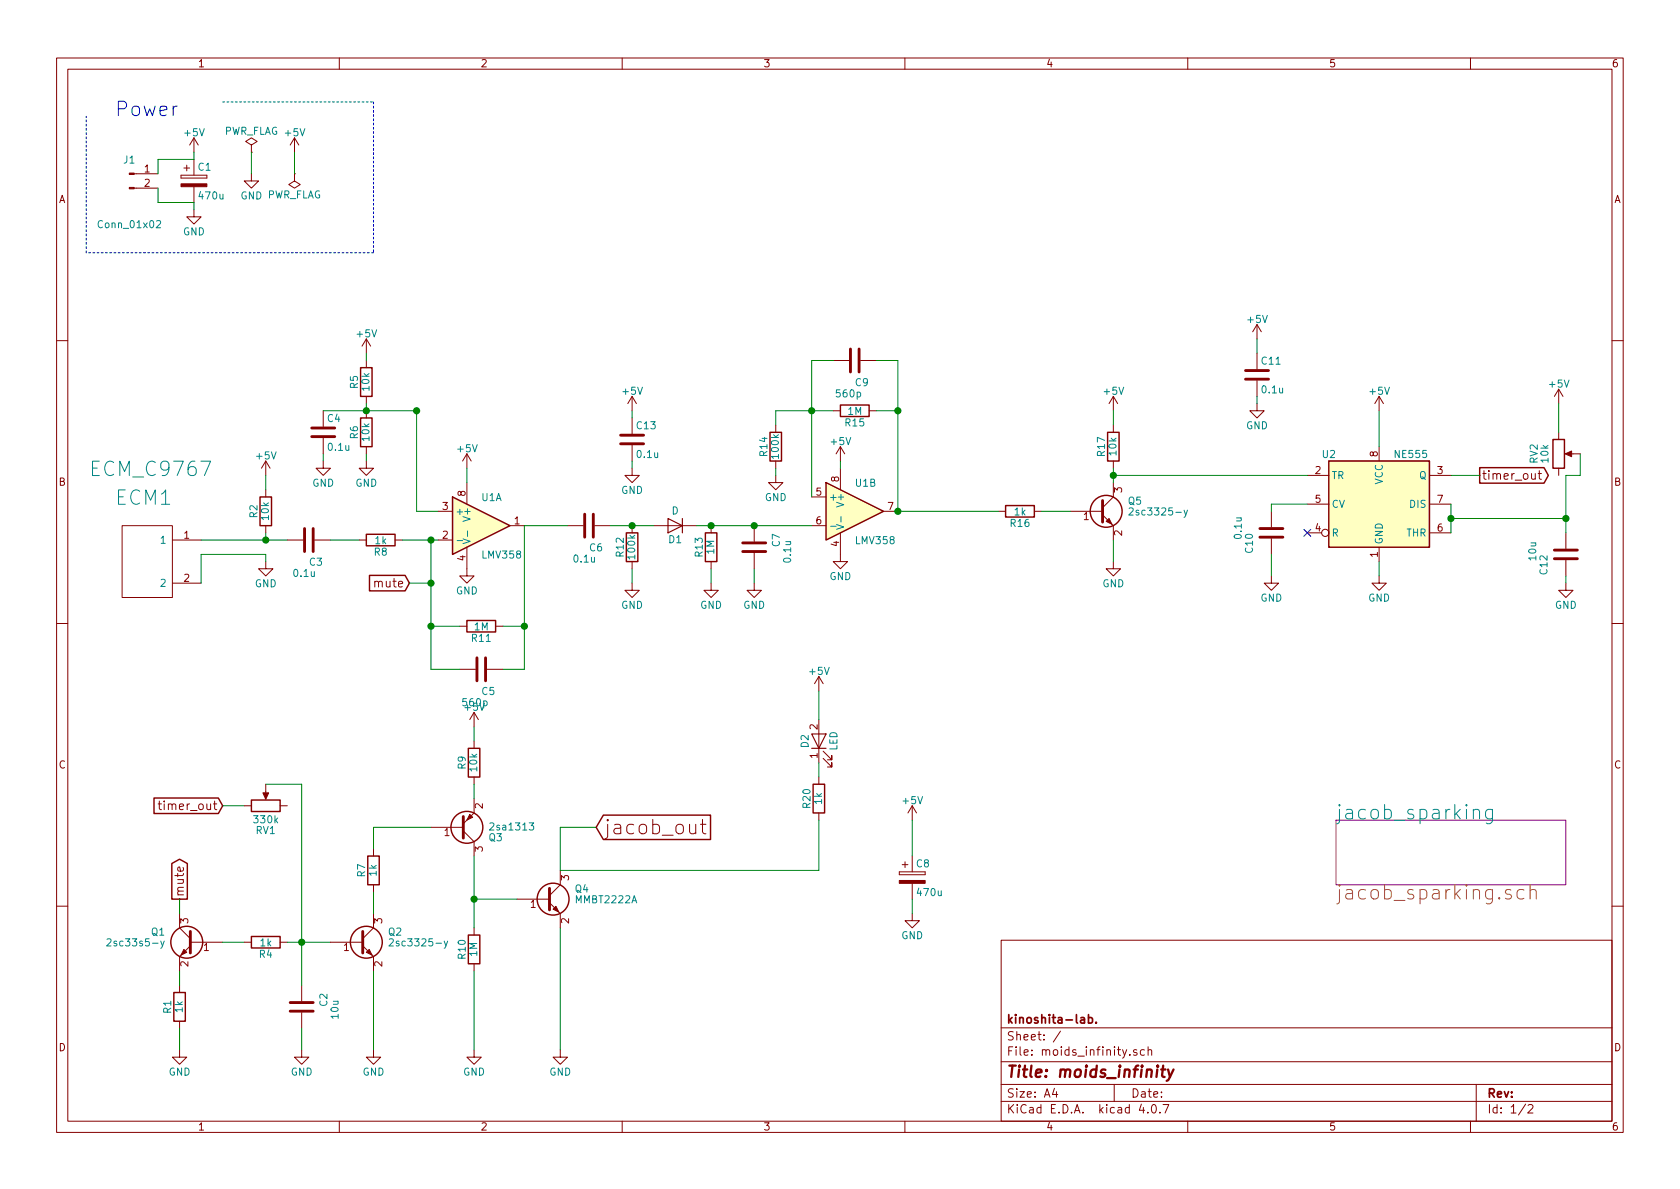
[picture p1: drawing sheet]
<svg xmlns="http://www.w3.org/2000/svg" width="297mm" height="210mm" viewBox="0 0 297 210" stroke-linecap="round" stroke-linejoin="round" font-family="sans-serif">
<g fill="none" stroke="#840000" stroke-width=".18">
<path d="M10 10.3h277v189.9h-277zM12 12.2h273v186.1h-273zM60 10.3v1.9M110 10.3v1.9M160 10.3v1.9M210 10.3v1.9M260 10.3v1.9M23.7 33.3h4.2M23.7 30.7h4.2M32 31v.5zM32 31.5h4.6zM32 31h4.6z"/>
<path d="M32.5 29.7h1M33 29.2v1M34.3 37.1v1.2h1.3l-1.3 1.3-1.3-1.3h1.3M34.3 24.4l-.8 1.2M34.3 24.4v2.5M34.3 28.2v2.8M34.3 33v2.8M34.3 24.4l.8 1.2M36.6 31v.5zM44.4 26.9h.1M44.4 25.6l1.1-.6-1.1-.6-1 .6 1 .6v1.3M44.4 30.7v1.3h1.3l-1.3 1.3-1.2-1.3h1.2"/>
<path d="M52.1 30.7h.1M52.1 30.7v1.3l1 .6-1 .7-1-.7 1-.6M52.1 24.4l-.8 1.2M52.1 24.4v2.5M52.1 24.4l.7 1.2M64.8 59.9v2.6M64.8 59.9l-.8 1.3M64.8 59.9l.7 1.3M222.2 57.4v2.5M222.2 57.4l-.7 1.3M222.2 57.4l.8 1.3M10 60.2h2"/>
<path d="M57.1 72.6v2.8M57.1 77.5v2.8M64.8 63.7v1.3M64.8 70.1v1.3M64.8 72.6v1.3M64.8 79v1.3M111.8 70.1v2.5M111.8 73.9v2.8M111.8 78.7v2.8M111.8 70.1l-.8 1.3M111.8 70.1l.7 1.3M137.2 75.2v1.2"/>
<path d="M147.3 72.6h1.3M147.3 63.7h2.8M148.6 79v2.5M148.6 79l-.8 1.3M148.6 79l.8 1.3M152.1 63.7h2.8M153.7 72.6h1.2M196.8 70.1v2.5M196.8 75.2v1.2M196.8 70.1l-.7 1.3M196.8 70.1l.8 1.3M222.2 71.4v1.2h1.3l-1.3 1.3-1.2-1.3h1.2"/>
<path d="M222.2 62.5v2.8M222.2 67.3v2.8M243.8 70.1v2.5M243.8 79v2.5M243.8 70.1l-.7 1.3M243.8 70.1l.8 1.3M275.6 68.8l-.8 1.3M275.6 68.8v2.6M275.6 76.4v1.3M275.6 68.8l.8 1.3M285 60.2h2M21.6 93h8.9v12.7h-8.9z"/>
<path d="M30.5 95.5h5.1M47 99.3v1.3h1.3l-1.3 1.2-1.3-1.2h1.3M47 81.5v2.6M47 86.6v1.3M47 93v1.2M47 81.5l-.8 1.3M47 81.5l.8 1.3M50.8 95.5h2.8M55.6 95.5h2.8M57.1 81.5v1.3h1.3l-1.3 1.3-1.2-1.3h1.2M63.5 95.5h1.3M64.8 81.5v1.3h1.2l-1.2 1.3-1.3-1.3h1.3"/>
<path d="M69.8 95.5h1.3M77.5 95.5h2.5M77.5 90.4h2.5M82.5 96.8v5h1.3l-1.3 1.3-1.2-1.3h1.2M82.5 80.3v2.5M82.5 85.3v3.8M82.5 80.3l-.7 1.2M82.5 80.3l.8 1.2M90.2 93h2.5M100.3 93h2.8M105.2 93h2.7M111.8 82.8v1.3h1.2l-1.2 1.2-1.3-1.2h1.3"/>
<path d="M111.8 93v1.2M111.8 99.3v1.3M115.6 93h7.6M125.7 93v1.2M125.7 99.3v1.3M133.3 93v2.8M133.3 97.8v2.8M137.2 84.1v1.2h1.2l-1.2 1.3-1.3-1.3h1.3M137.2 81.5v1.3M143.5 93h2.5M143.5 87.9h2.5M148.6 94.2v5.1h1.3l-1.3 1.3-1.3-1.3h1.3"/>
<path d="M148.6 82.8v3.8M156.2 90.4h2.5M176.5 90.4h1.3M182.9 90.4h1.2M189.2 90.4h5.7M194.9 91.1l1.9 1.9v2.5M196.8 99.3v1.3h1.3l-1.3 1.2-1.2-1.2h1.2M196.8 85.3v2.6l-1.9 1.9M196.8 81.5v1.3M224.8 90.4v2.8M224.8 95.2v2.8M231.1 84.1h3.8"/>
<path d="M231.1 94.2h2.6M231.1 89.1h3.8M243.8 96.8v2.5M252.7 84.1h3.8M252.7 94.2h3.8M252.7 89.1h3.8M272 83.7h.5M272.2 83.2v1.4l.3 .2M275.6 82.8v1.3M276.9 94.2v2.8M276.9 99.1v2.7M277.1 80.3h2.3"/>
<path d="M10 110.3h2M30.5 103.1h5.1M81.3 110.7h1.2M81.3 118.4h2.8M86.1 118.4h2.8M87.6 110.7h1.3M111.8 103.1v1.3h1.2l-1.2 1.3-1.3-1.3h1.3M125.7 103.1v1.3h1.3l-1.3 1.3-1.2-1.3h1.2M133.3 103.1v1.3h1.3l-1.3 1.3-1.2-1.3h1.2M144.8 119.6v2.6M144.8 119.6l-.8 1.3M144.8 119.6l.7 1.3"/>
<path d="M224.8 101.8v1.3h1.3l-1.3 1.3-1.3-1.3h1.3M243.8 101.8v1.3h1.3l-1.3 1.3-1.2-1.3h1.2M276.9 103.1v1.3h1.2l-1.2 1.3-1.3-1.3h1.3M285 110.3h2M47 138.7v2.3M83.8 126v2.5M83.8 131.1v1.2M83.8 137.4v1.3M83.8 126l-.7 1.2M83.8 126l.8 1.2M144.8 127.2v7.7M144.8 137.4v1.3"/>
<path d="M145.5 134.1l1.6 1.5v-.7v.7h-.8M145.5 132.8l1.6 1.6v-.8v.8h-.8M28 142.2h.5M37.7 142.2h.6M37.9 141.7v1.3l.4 .2M43.2 142.5h1.2M49.5 142.5h1.3M66 150.1v1.3M66 156.5v1.2M76.2 146.3h5.7M81.9 146.9l1.9 1.9v2.6M83.8 141.2v2.6l-1.9 1.9"/>
<path d="M91.4 159h5.8M97.2 159.6l1.9 1.9v2.6M99.1 153.9v2.6l-1.9 1.9M123.9 145.8h.9M124.2 144.9v2.2l.1 .2 .5 .1M144.8 143.8v1.2M159 154.2v.5zM159 154.7h4.6zM159 154.2h4.6zM159.5 152.9h1M160 152.4v1M161.3 142.5v2.5"/>
<path d="M161.3 151.4v2.8M161.3 156.2v2.8M161.3 142.5l-.8 1.3M161.3 142.5l.8 1.3M163.6 154.2v.5zM10 160.2h2M31.7 161.5v2.6l2 1.9M31.7 174.2v1.3M33.7 167.3l-2 1.9v2.5M33.7 166.6h5.7M43.2 166.6h1.2M49.5 166.6h1.3"/>
<path d="M53.3 174.2v2.8M53.3 179.1v2.8M58.4 166.6h5.7M64.1 167.3l1.9 1.9v2.5M66 161.5v2.6l-1.9 1.9M83.8 164.1v1.2M83.8 170.4v1.3M161.3 161.5v1.3h1.3l-1.3 1.3-1.3-1.3h1.3M177 166.3h108v32h-108zM285 160.2h2M31.7 185.7v1.2h1.3l-1.3 1.3-1.2-1.3h1.2M31.7 180.6v1.3"/>
<path d="M53.3 185.7v1.2h1.3l-1.3 1.3-1.2-1.3h1.2M60 198.3v1.9M66 185.7v1.2h1.3l-1.3 1.3-1.2-1.3h1.2M83.8 185.7v1.2h1.3l-1.3 1.3-1.3-1.3h1.3M99.1 185.7v1.2h1.2l-1.2 1.3-1.3-1.3h1.3M110 198.3v1.9M160 198.3v1.9M177 194.8h108M177 191.8h108M177 187.8h108M177 181.8h108M186.4 192.5l-.3 1h.9"/>
<path d="M186.8 193v1M187.5 182.3l-1.3 2M197 191.8v3M199.8 186.5v.1M201 185.7a.37 .37 0 0 0-.6 .1l.1 .2 .5 .2 .1 .1-.3 .3-.4-.1M201.8 195.2l-.4 1.1h1M202.3 185.7l-.4-.1-.3 .3 .1 .6 .2 .1 .4-.1M202.9 196.7v.1M203 185.7l.2-.1 .4 .1v.9M203 185.1v1.5M203.8 195.4l.1-.1a.81 .81 0 0 1 .6 .6 .81 .81 0 0 1-.3 .8l-.1 .1a.8 .8 0 0 1-.6-.6 .8 .8 0 0 1 .3-.8zM205.1 196.7v.1"/>
<path d="M205.6 195.3h1.1l-.7 1.5M210 198.3v1.9M260 198.3v1.9M261 191.8v6.5M269.7 195.2l-1.2 2M270.2 195.5l.2-.2h.4l.2 .5-.9 1h.9"/>
<circle cx="234.3" cy="94.2" r=".63"/>
</g>
<path d="M205.3 189.1h.8M205.7 188.4l-.2 1.8v.1l.4 .1M206.5 189.1l.4 1.3M207.5 189.1l-.9 1.8-.3 .2" fill="none" stroke="#840000" stroke-width=".41"/>
<path d="M192.5 179.4v1.5M192.5 180l.4-.1 .3 .3-.2 .6h-.5M193.8 180.8v.1" fill="none" stroke="#840000" stroke-width=".3"/>
<g fill="#ffffc2" stroke="#ffffc2" stroke-width=".18">
<path d="M80 87.9l10.2 5.1-10.2 5z"/>
<path d="M146 85.3l10.2 5.1-10.2 5.1z"/>
<path d="M234.9 81.5h17.8v15.3h-17.8z"/>
</g>
<g fill="none" stroke="#840000" stroke-width=".25">
<path d="M63.8 65h2v5.1h-2zM63.8 73.9h2v5.1h-2zM136.1 76.4h2.1v5.1h-2.1zM148.6 71.6h5.1v2.1h-5.1zM195.8 76.4h2.1v5.1h-2.1zM274.6 77.7h2v5.1h-2zM46 87.9h2v5.1h-2zM64.8 94.5h5v2h-5zM80 87.9l10.2 5.1-10.2 5zM110.7 94.2h2.1v5.1h-2.1zM124.7 94.2h2v5.1h-2zM146 85.3l10.2 5.1-10.2 5.1z"/>
<path d="M177.8 89.4h5.1v2h-5.1zM234.9 81.5h17.8v15.3h-17.8zM261.6 82.7h11.4l.8 1.4-.8 1.3h-11.4zM65.3 101.7h6.3l.8 1.4-.8 1.4h-6.3zM82.5 109.7h5.1v2.1h-5.1zM82.8 132.3h2v5.1h-2zM143.8 138.7h2v5.1h-2zM27.2 141.1h11.4l.8 1.4-.8 1.4h-11.4zM30.4 152.7l1.3-.8 1.4 .8v6.3h-2.7zM44.4 141.5h5.1v2h-5.1zM65 151.4h2.1v5.1h-2.1zM106.7 144.1h18.9v4.4h-18.9l-1.3-2.2z"/>
<path d="M30.7 175.5h2.1v5.1h-2.1zM44.4 165.6h5.1v2h-5.1zM82.8 165.3h2v5.1h-2z"/>
<circle cx="195.6" cy="90.4" r="2.82"/>
<circle cx="82.5" cy="146.3" r="2.82"/>
<circle cx="97.8" cy="159" r="2.82"/>
<circle cx="33" cy="166.6" r="2.82"/>
<circle cx="64.8" cy="166.6" r="2.82"/>
</g>
<g fill="none" stroke="#008484" stroke-width=".18">
<path d="M27.7 39.1l.5-.1 .1 .1 .1 .3-.8 .9h.8M80.8 95.6h1M81.9 95.3l1.2 .4-1.2 .4M82.7 93.9v1M146.9 93.1h.9M147.9 92.8l1.3 .4-1.3 .4M148.7 91.4v.9M199.6 89.9l.5-.1 .2 .1 .1 .3-.8 .9h.8M209.3 90.2l.4 .9M210 90.2l-.5 1.2-.2 .1M260.5 143.4a.64 .64 0 0 1 1.1 .1v1.3M263.9 143.1v2.1a.71 .71 0 0 1-1.1 .3"/>
<path d="M263.9 143.2a.85 .85 0 0 0-1.1 .2l-.1 .2v.7l.1 .3 .3 .2 .8-.1M18.9 166.1l.5-.1 .2 .1v.3l-.8 .9h.8M28.4 166.4l.3 .9M29 166.4l-.4 1.2-.2 .1M68.8 166.1l.5-.1 .2 .1v.3l-.7 .9h.7M78.5 166.4l.3 .9M79.1 166.4l-.4 1.2-.2 .1"/>
</g>
<g fill="none" stroke="#840000" stroke-width=".51">
<path d="M55.1 77.2h4.1M55.1 75.7h4.1M109.7 78.5h4.1M109.7 77h4.1M150.4 61.7v4.1M151.9 61.7v4.1M220.2 67.1h4.1M220.2 65.5h4.1M53.8 93.5v4M55.4 93.5v4M103.4 90.9v4.1M104.9 90.9v4.1"/>
<path d="M131.3 97.5h4.1M131.3 96h4.1M194.9 88.5v3.8M222.8 93.5h4M222.8 95h4M274.8 97.3h4.1M274.8 98.8h4.1M84.3 116.3v4.1M85.9 116.3v4.1M81.9 144.4v3.8M97.2 157.1v3.8M33.7 164.7v3.8"/>
<path d="M51.3 178.8h4.1M51.3 177.3h4.1M64.1 164.7v3.8"/>
</g>
<path d="M118.1 91.7l2.5 1.3-2.5 1.2zM120.6 91.7v2.5M143.5 129.8h2.5l-1.2 2.5zM143.5 132.3h2.5" fill="none" stroke="#840000" stroke-width=".2"/>
<g fill="#840000" stroke="#840000" stroke-width=".18">
<path d="M22.9 33.1h.8v.3h-.8z"/>
<path d="M22.9 30.6h.8v.3h-.8z"/>
<path d="M32 32.5h4.6v.5h-4.6z"/>
<path d="M195.6 92.2l.5-.5 .5 1z"/>
<path d="M32.5 167.9l.5 .5-1 .5z"/>
<path d="M64.8 168.4l.5-.5 .5 1z"/>
<path d="M83.1 144l.5 .5-1.1 .5z"/>
<path d="M97.8 160.8l.5-.5 .5 1z"/>
<path d="M159 155.7h4.6v.5h-4.6z"/>
<path d="M276.7 80.3l1.2-.5v1z"/>
<path d="M46.5 140.2h1l-.5 1.1z"/>
</g>
<g fill="none" stroke="#008400" stroke-width=".18">
<path d="M27.9 33.3v2.5h6.4v1.3M34.3 26.9v1.3h-6.4v2.5M44.4 26.9v3.8M52.1 26.9v3.8M222.2 59.9v2.6M57.1 72.6h16.6v17.8h3.8M64.8 62.5v1.2M64.8 71.4v1.2M111.8 72.6v1.3M147.3 72.6h-10.1v2.6M147.3 63.7h-3.8v24.2M154.9 63.7h3.8v26.7h17.8"/>
<path d="M154.9 72.6h3.8M196.8 72.6v2.6M222.2 70.1v1.3M243.8 72.6v6.4M275.6 71.4v5M35.6 95.5h15.2M47 84.1v2.5M47 94.2v1.3M47 99.3v-1.3h-11.4v5.1M57.1 80.3v1.2M58.4 95.5h5.1M64.8 80.3v1.2"/>
<path d="M71.1 95.5h6.4M76.2 95.5v22.9h5.1M82.5 82.8v2.5M100.3 93h-7.6v25.4h-3.8M107.9 93h7.7M111.8 81.5v1.3M123.2 93h20.3M137.2 82.8v1.3M148.6 81.5v1.3M184.1 90.4h5.1M196.8 82.8v2.5M196.8 95.5v3.8"/>
<path d="M196.8 84.1h34.3M224.8 98v3.8M231.1 89.1h-6.3v1.3M243.8 99.3v2.5M256.5 89.1v5.1M256.5 91.7h20.4M256.5 84.1h5.1M279.4 80.3v3.8h-2.5v10.1M72.4 103.1h3.8M76.2 110.7h5.1M88.9 110.7h3.8M111.8 100.6v2.5"/>
<path d="M125.7 100.6v2.5M133.3 100.6v2.5M276.9 101.8v1.3M47 138.7h6.3v35.5M83.8 128.5v2.6M83.8 138.7v2.5M144.8 122.2v5M144.8 134.9v2.5M31.7 159v2.5M39.4 142.5h3.8M66 157.7v3.8M76.2 146.3h-10.2v3.8"/>
<path d="M83.8 151.4v12.7M83.8 159h7.6M144.8 145v8.9h-45.7v-7.6h6.3M161.3 145v6.4M161.3 159v2.5M31.7 171.7v2.5M39.4 166.6h3.8M50.8 166.6h7.6M66 171.7v14M83.8 171.7v14M99.1 164.1v21.6M31.7 181.9v3.8"/>
<path d="M53.3 181.9v3.8"/>
</g>
<g fill="#008400" stroke="#008400" stroke-width=".25">
<circle cx="47" cy="95.5" r=".51"/>
<circle cx="64.8" cy="72.6" r=".51"/>
<circle cx="76.2" cy="95.5" r=".51"/>
<circle cx="76.2" cy="110.7" r=".51"/>
<circle cx="92.7" cy="110.7" r=".51"/>
<circle cx="111.8" cy="93" r=".51"/>
<circle cx="125.7" cy="93" r=".51"/>
<circle cx="133.4" cy="93" r=".51"/>
<circle cx="158.8" cy="72.6" r=".51"/>
<circle cx="143.5" cy="72.6" r=".51"/>
<circle cx="73.7" cy="72.6" r=".51"/>
<circle cx="158.8" cy="90.4" r=".51"/>
<circle cx="276.9" cy="91.7" r=".51"/>
<circle cx="256.5" cy="91.7" r=".51"/>
<circle cx="196.9" cy="84.1" r=".51"/>
<circle cx="53.3" cy="166.6" r=".51"/>
<circle cx="83.8" cy="159" r=".51"/>
<circle cx="76.2" cy="103.1" r=".51"/>
</g>
<path d="M230.5 93.6l1.2 1.2M231.7 93.6l-1.2 1.2" fill="none" stroke="#000084" stroke-width=".18"/>
<path d="M39.4 18h26.6M66 18v26.7M15.2 44.7v-24.1M66 44.7h-50.8" fill="none" stroke="#0000c2" stroke-width=".18" stroke-dasharray=".3 .4"/>
<path d="M236.2 145h40.7v11.5h-40.7z" fill="none" stroke="#840084" stroke-width=".18"/>
<path d="M269.4 157.4a.85 .85 0 0 0-1 .1l-.2 .3v.7l.2 .2 .3 .3 .7-.2M270.5 157.5a.64 .64 0 0 1 1.1 .2v1.3M270.5 156.4v2.6" fill="none" stroke="#848400" stroke-width=".18"/>
<text font-size="3.5" fill="#0000c2" x="20.3" y="20.6">Power</text>
<g font-size="3.5" fill="#008484">
<text x="16.6" y="84.2">ECM_C9767</text>
<text x="20.5" y="89.3">ECM1</text>
<text x="236.2" y="144.9">jacob_sparking</text>
</g>
<text font-size="3.5" fill="#840000" x="106.8" y="147.6">jacob_out</text>
<text font-size="3.5" fill="#848400" x="236.2" y="159.1">jacob_sparking.sch</text>
<text font-size="2.8" fill="#840000" x="178" y="190.5">Title: moids_infinity</text>
<g font-size="2.1" fill="#840000">
<text x="262" y="84.8">timer_out</text>
<text x="66.4" y="103.9">mute</text>
<text x="28.8" y="143.3">timer_out</text>
<text x="32.5" y="158.6" transform="rotate(-90 32.5 158.6)">mute</text>
<text x="178" y="184">Sheet: /</text>
<text x="178" y="181">kinoshita-lab.</text>
<text x="178" y="186.7">File: moids_infinity.sch</text>
<text x="178" y="196.9">KiCad E.D.A. kicad 4.0.7</text>
<text x="178" y="194.1">Size: A4</text>
<text x="200" y="194.1">Date:</text>
<text x="263" y="194.1">Rev:</text>
<text x="263" y="196.9">Id: 1/2</text>
</g>
<g font-size="1.8" fill="#840000">
<text x="35" y="11.9">1</text>
<text x="85" y="11.9">2</text>
<text x="135" y="11.9">3</text>
<text x="185" y="11.9">4</text>
<text x="235" y="11.9">5</text>
<text x="285" y="11.9">6</text>
<text x="10.4" y="35.9">A</text>
<text x="25.6" y="30.5">1</text>
<text x="25.6" y="33">2</text>
<text x="285.4" y="35.9">A</text>
<text x="232.6" y="83.8">2</text>
<text x="243.6" y="80.7" transform="rotate(-90 243.6 80.7)">8</text>
<text x="254.2" y="83.8">3</text>
<text x="10.4" y="85.9">B</text>
<text x="82.3" y="87.7" transform="rotate(-90 82.3 87.7)">8</text>
<text x="144.3" y="87.6">5</text>
<text x="148.3" y="85.2" transform="rotate(-90 148.3 85.2)">8</text>
<text x="198.4" y="87.1" transform="rotate(-90 198.4 87.1)">3</text>
<text x="232.6" y="88.9">5</text>
<text x="254.2" y="88.9">7</text>
<text x="285.4" y="85.9">B</text>
<text x="32.5" y="95.2">1</text>
<text x="78.3" y="95.2">2</text>
<text x="78.3" y="90.2">3</text>
<text x="91" y="92.7">1</text>
<text x="144.3" y="92.7">6</text>
<text x="157" y="90.2">7</text>
<text x="191.6" y="91.9">1</text>
<text x="198.4" y="94.7" transform="rotate(-90 198.4 94.7)">2</text>
<text x="232.6" y="94">4</text>
<text x="254.2" y="94">6</text>
<text x="82.3" y="99.2" transform="rotate(-90 82.3 99.2)">4</text>
<text x="148.3" y="96.6" transform="rotate(-90 148.3 96.6)">4</text>
<text x="243.6" y="98.5" transform="rotate(-90 243.6 98.5)">1</text>
<text x="32.5" y="102.9">2</text>
<text x="144.5" y="129" transform="rotate(-90 144.5 129)">2</text>
<text x="10.4" y="135.9">C</text>
<text x="144.5" y="134.1" transform="rotate(-90 144.5 134.1)">1</text>
<text x="285.4" y="135.9">C</text>
<text x="85.3" y="143" transform="rotate(-90 85.3 143)">2</text>
<text x="78.6" y="147.8">1</text>
<text x="85.3" y="150.6" transform="rotate(-90 85.3 150.6)">3</text>
<text x="100.6" y="155.7" transform="rotate(-90 100.6 155.7)">3</text>
<text x="93.8" y="160.5">1</text>
<text x="33.3" y="163.3" transform="rotate(-90 33.3 163.3)">3</text>
<text x="67.6" y="163.3" transform="rotate(-90 67.6 163.3)">3</text>
<text x="100.6" y="163.3" transform="rotate(-90 100.6 163.3)">2</text>
<text x="33.3" y="170.9" transform="rotate(-90 33.3 170.9)">2</text>
<text x="36" y="168.1">1</text>
<text x="60.8" y="168.1">1</text>
<text x="67.6" y="170.9" transform="rotate(-90 67.6 170.9)">2</text>
<text x="10.4" y="185.9">D</text>
<text x="285.4" y="185.9">D</text>
<text x="35" y="199.9">1</text>
<text x="85" y="199.9">2</text>
<text x="135" y="199.9">3</text>
<text x="185" y="199.9">4</text>
<text x="235" y="199.9">5</text>
<text x="285" y="199.9">6</text>
</g>
<g font-size="1.8" fill="#008484">
<text x="39.5" y="23.8">PWR_FLAG</text>
<text x="21.9" y="28.9">J1</text>
<text x="32.7" y="24.1">+5V</text>
<text x="50.5" y="24.1">+5V</text>
<text x="35.1" y="30.2">C1</text>
<text x="35.3" y="35.2">470u</text>
<text x="42.5" y="35.2">GND PWR_FLAG</text>
<text x="17.7" y="40.3">Conn_01x02</text>
<text x="32.3" y="41.6">GND</text>
<text x="63.2" y="59.6">+5V</text>
<text x="220.6" y="57.1">+5V</text>
<text x="223.1" y="64.5">C11</text>
<text x="63.3" y="68.7" transform="rotate(-90 63.3 68.7)">R5</text>
<text x="65.3" y="69" transform="rotate(-90 65.3 69)">10k</text>
<text x="110.2" y="69.8">+5V</text>
<text x="148" y="70.3">560p</text>
<text x="151.3" y="68.3">C9</text>
<text x="195.2" y="69.8">+5V</text>
<text x="223.2" y="69.5">0.1u</text>
<text x="242.2" y="69.8">+5V</text>
<text x="274" y="68.5">+5V</text>
<text x="57.9" y="74.6">C4</text>
<text x="63.3" y="77.6" transform="rotate(-90 63.3 77.6)">R6</text>
<text x="65.3" y="77.9" transform="rotate(-90 65.3 77.9)">10k</text>
<text x="112.6" y="75.9">C13</text>
<text x="149.5" y="75.4">R15</text>
<text x="149.9" y="73.3">1M</text>
<text x="220.3" y="75.9">GND</text>
<text x="45.4" y="81.2">+5V</text>
<text x="58.1" y="79.7">0.1u</text>
<text x="80.9" y="80">+5V</text>
<text x="112.7" y="81">0.1u</text>
<text x="135.7" y="80.6" transform="rotate(-90 135.7 80.6)">R14</text>
<text x="137.7" y="80.9" transform="rotate(-90 137.7 80.9)">100k</text>
<text x="147" y="78.7">+5V</text>
<text x="195.4" y="80.6" transform="rotate(-90 195.4 80.6)">R17</text>
<text x="197.4" y="80.5" transform="rotate(-90 197.4 80.5)">10k</text>
<text x="233.8" y="81">U2</text>
<text x="246.7" y="81">NE555</text>
<text x="271.9" y="81.9" transform="rotate(-90 271.9 81.9)">RV2</text>
<text x="273.8" y="81.7" transform="rotate(-90 273.8 81.7)">10k</text>
<text x="55.2" y="86">GND</text>
<text x="62.8" y="86">GND</text>
<text x="85.1" y="88.6">U1A</text>
<text x="109.8" y="87.3">GND</text>
<text x="135.2" y="88.6">GND</text>
<text x="146.6" y="88.5">+</text>
<text x="149.2" y="89.3" transform="rotate(-90 149.2 89.3)">V+</text>
<text x="151.3" y="86">U1B</text>
<text x="199.5" y="89.2">Q5</text>
<text x="235.5" y="84.7">TR</text>
<text x="235.5" y="89.8">CV</text>
<text x="244.5" y="85.8" transform="rotate(-90 244.5 85.8)">VCC</text>
<text x="249.3" y="89.8">DIS</text>
<text x="250.9" y="84.7">Q</text>
<text x="45.5" y="91.5" transform="rotate(-90 45.5 91.5)">R2</text>
<text x="47.5" y="91.9" transform="rotate(-90 47.5 91.9)">10k</text>
<text x="80.5" y="91.1">+</text>
<text x="83.2" y="91.9" transform="rotate(-90 83.2 91.9)">V+</text>
<text x="118.7" y="91">D</text>
<text x="178.7" y="93.2">R16</text>
<text x="179.4" y="91.1">1k</text>
<text x="200.5" y="91.1">2sc3325-y</text>
<text x="219.5" y="95.1" transform="rotate(-90 219.5 95.1)">0.1u</text>
<text x="235.5" y="94.9">R</text>
<text x="248.6" y="94.9">THR</text>
<text x="28.5" y="96.1">1</text>
<text x="54.7" y="100">C3</text>
<text x="66.2" y="98.2">R8</text>
<text x="66.3" y="96.2">1k</text>
<text x="85.4" y="98.7">LMV358</text>
<text x="101.5" y="99.5">0.1u</text>
<text x="104.3" y="97.5">C6</text>
<text x="110.3" y="98.4" transform="rotate(-90 110.3 98.4)">R12</text>
<text x="112.3" y="98.7" transform="rotate(-90 112.3 98.7)">100k</text>
<text x="118.3" y="96">D1</text>
<text x="124.2" y="98.4" transform="rotate(-90 124.2 98.4)">R13</text>
<text x="126.3" y="98" transform="rotate(-90 126.3 98)">1M</text>
<text x="137.9" y="96.6" transform="rotate(-90 137.9 96.6)">C7</text>
<text x="139.9" y="99.3" transform="rotate(-90 139.9 99.3)">0.1u</text>
<text x="151.4" y="96.2">LMV358</text>
<text x="221.5" y="97.7" transform="rotate(-90 221.5 97.7)">C10</text>
<text x="244.5" y="96.3" transform="rotate(-90 244.5 96.3)">GND</text>
<text x="271.6" y="99" transform="rotate(-90 271.6 99)">10u</text>
<text x="273.6" y="101.5" transform="rotate(-90 273.6 101.5)">C12</text>
<text x="28.5" y="103.8">2</text>
<text x="45" y="103.8">GND</text>
<text x="52" y="102">0.1u</text>
<text x="80.6" y="105.1">GND</text>
<text x="109.8" y="107.6">GND</text>
<text x="123.8" y="107.6">GND</text>
<text x="131.4" y="107.6">GND</text>
<text x="146.6" y="102.6">GND</text>
<text x="194.9" y="103.8">GND</text>
<text x="222.8" y="106.4">GND</text>
<text x="241.9" y="106.4">GND</text>
<text x="274.9" y="107.6">GND</text>
<text x="83.5" y="113.5">R11</text>
<text x="83.9" y="111.4">1M</text>
<text x="143.2" y="119.3">+5V</text>
<text x="81.9" y="124.9">560p</text>
<text x="82.2" y="125.7">+5V</text>
<text x="85.2" y="122.9">C5</text>
<text x="82.3" y="136" transform="rotate(-90 82.3 136)">R9</text>
<text x="84.4" y="136.3" transform="rotate(-90 84.4 136.3)">10k</text>
<text x="143" y="132.2" transform="rotate(-90 143 132.2)">D2</text>
<text x="148" y="132.8" transform="rotate(-90 148 132.8)">LED</text>
<text x="143.3" y="142.8" transform="rotate(-90 143.3 142.8)">R20</text>
<text x="145.3" y="142.2" transform="rotate(-90 145.3 142.2)">1k</text>
<text x="159.7" y="142.2">+5V</text>
<text x="45" y="145.6">330k</text>
<text x="45.3" y="147.5">RV1</text>
<text x="86.5" y="148.7">Q3</text>
<text x="87" y="146.8">2sa1313</text>
<text x="64.5" y="155" transform="rotate(-90 64.5 155)">R7</text>
<text x="66.6" y="154.9" transform="rotate(-90 66.6 154.9)">1k</text>
<text x="162.1" y="153.4">C8</text>
<text x="101.7" y="157.8">Q4</text>
<text x="101.9" y="159.7">MMBT2222A</text>
<text x="162.3" y="158.4">470u</text>
<text x="19.7" y="167.3">2sc33s5-y</text>
<text x="26.8" y="165.4">Q1</text>
<text x="46" y="167.3">1k</text>
<text x="68.7" y="165.4">Q2</text>
<text x="69.7" y="167.3">2sc3325-y</text>
<text x="159.3" y="166.1">GND</text>
<text x="45.9" y="169.4">R4</text>
<text x="82.3" y="169.5" transform="rotate(-90 82.3 169.5)">R10</text>
<text x="84.4" y="169.1" transform="rotate(-90 84.4 169.1)">1M</text>
<text x="30.3" y="179.2" transform="rotate(-90 30.3 179.2)">R1</text>
<text x="32.3" y="179" transform="rotate(-90 32.3 179)">1k</text>
<text x="57.9" y="177.9" transform="rotate(-90 57.9 177.9)">C2</text>
<text x="59.8" y="180.1" transform="rotate(-90 59.8 180.1)">10u</text>
<text x="29.8" y="190.2">GND</text>
<text x="51.4" y="190.2">GND</text>
<text x="64.1" y="190.2">GND</text>
<text x="81.9" y="190.2">GND</text>
<text x="97.1" y="190.2">GND</text>
</g>
</svg>
